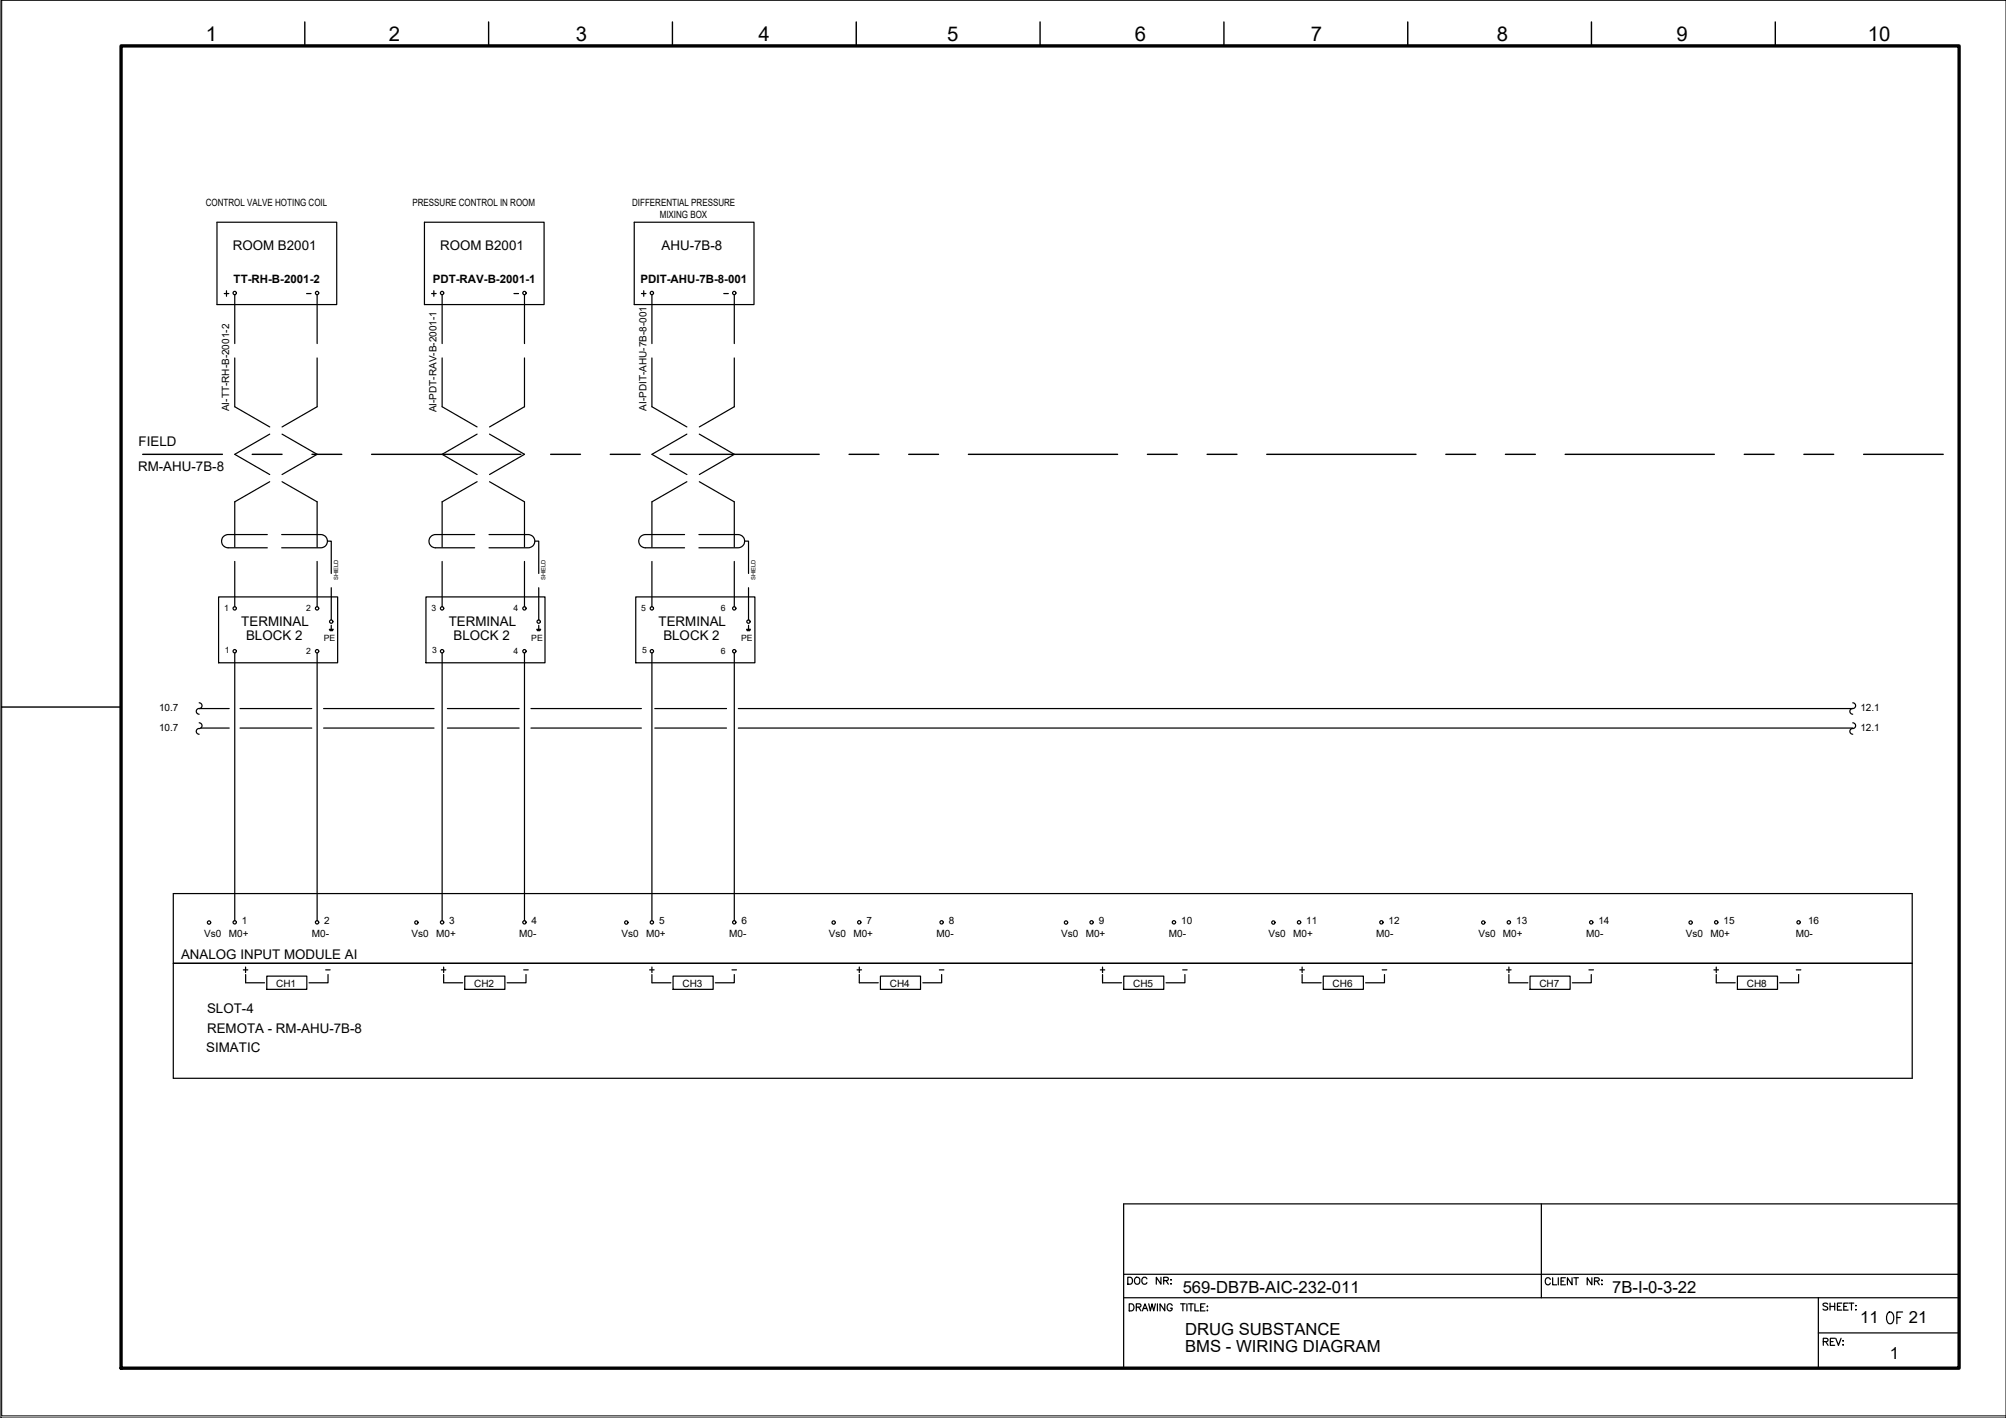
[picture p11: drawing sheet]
<svg xmlns="http://www.w3.org/2000/svg" width="420mm" height="297mm" viewBox="0 0 420 297" stroke-linecap="round" stroke-linejoin="round" font-family="sans-serif">
<!-- layer: G-TTLB-TTLB -->
<path d="M25.4 9.6h384.9v277h-384.9z" fill="none" stroke="#000" stroke-width=".7"/>
<!-- layer: G-TTLB-OTLN -->
<path d="M.4 .1v296.5h419.7" fill="none" stroke="#000" stroke-width=".21"/>
<!-- layer: G-TTLB-INDX -->
<path d="M63.8 4.6v5M102.3 4.6v5M140.8 4.6v5M179.3 4.6v5M217.8 4.6v5M256.3 4.6v5M294.9 4.6v5M333.3 4.6v5M371.8 4.6v5M.4 148.1h25" fill="none" stroke="#000" stroke-width=".3"/>
<!-- layer: LGSP IA4$0$LG_PLOT -->
<path d="M322.8 252.2v19.7M235.4 266.9h174.9M235.4 271.9h174.9M380.9 279.2h29.4M380.9 271.9v14.7M235.4 286.6h174.9" fill="none" stroke="#000" stroke-width=".25"/>
<!-- layer: LG_PLOT -->
<g fill="none" stroke="#000" stroke-width=".25">
<path d="M410.3 252.2h-174.9v34.4M236.5 273.1h.5a.78 .78 0 0 1 .5 .8 .78 .78 0 0 1-.5 .7h-.5zM238 273.8h.8l.1-.5-.9-.2v1.5M238.5 273.8l.5 .8M239.3 274.6l.5-1.5 .6 1.5M239.5 274.1h.7M240.6 273.1l.3 1.5 .4-1.5 .3 1.5 .4-1.5M242.4 273.1v1.5M244 273.1v1.5l-1-1.5v1.5M245.5 273.5a.54 .54 0 0 0-.6-.4 .54 .54 0 0 0-.4 .6 .61 .61 0 0 0 .1 .8 .61 .61 0 0 0 .8-.1l.1-.4h-.3M247.3 273.1h.9M247.8 273.1v1.5"/>
<path d="M248.6 273.1v1.5M248.9 273.1h1M249.4 273.1v1.5M250.3 273.1v1.5h.8M251.5 273.8h.5M252.4 273.1h-.9v1.5h.9M252.8 274.5h.2zM252.9 273.6v.2zM324.7 268a.54 .54 0 0 0-.6-.3 .54 .54 0 0 0-.4 .5v.4a.54 .54 0 0 0 .4 .5 .54 .54 0 0 0 .6-.3M325.2 267.7v1.4h.9M326.4 267.7v1.4M327 268.4h.5"/>
<path d="M327.9 267.7h-.9v1.4h.9M329.3 267.7v1.4l-1-1.4v1.4M329.6 267.7h1M330.1 267.7v1.4M333.4 267.7v1.4l-1-1.4v1.4M334 268.4l.8-.1 .2-.2-.1-.3-.9-.1v1.4M334.5 268.4l.5 .7M335.4 268.2h.2zM335.4 269.1h.2zM382.8 273.2l-.3-.2-.7 .2 .1 .3 .8 .3 .1 .2v.2l-.3 .2-.7-.2M383.3 273v1.4M383.3 273.7h1"/>
<path d="M384.3 273v1.4M384.9 273.7h.5M385.8 273h-.9v1.4h.9M386.2 273.7h.5M387.1 273h-.9v1.4h.9M387.3 273h1M387.8 273v1.4M388.6 273.5h.2zM388.7 274.3v.1zM381.9 281h.8l.2-.2-.1-.3-.9-.2v1.5M382.4 281l.5 .8M383.4 281h.5"/>
<path d="M384.3 280.3h-.9v1.5h.9M384.5 280.3l.6 1.5 .5-1.5M386 281.7h.1zM386 280.8v.2z"/>
</g>
<!-- layer: I_LIMIT_LINE -->
<g fill="none" stroke="#000" stroke-width=".3">
<path d="M29.9 95.2h16.7M52.8 95.2h6.3M65.3 95.2h6.3M77.8 95.2h31.3M115.3 95.2h6.3M127.8 95.2h6.3M140.3 95.2h31.3M177.8 95.2h6.3M190.3 95.2h6.3M202.8 95.2h31.3M240.3 95.2h6.3M252.8 95.2h6.3"/>
<path d="M265.3 95.2h31.3M302.8 95.2h6.3M315.3 95.2h6.3M327.8 95.2h31.3M365.3 95.2h6.3M377.8 95.2h6.3M390.3 95.2h16.7"/>
</g>
<!-- layer: 0 -->
<g fill="none" stroke="#000" stroke-width=".25">
<path d="M41.7 148.4h6.3M42.1 152.5h5.9M50.3 148.4h15M50.3 152.5h15M67.8 148.4h23.1M67.8 152.5h23.1M93.7 148.4h15M93.7 152.5h15M111.2 148.4h23.1M111.2 152.5h23.1M137.1 148.4h15.1M137.1 152.5h15.1"/>
<path d="M154.6 148.4h233.5M154.6 152.5h233.5M400.5 187.2v38.7"/>
</g>
<!-- layer: I_DATA -->
<g fill="none" stroke="#000" stroke-width=".25">
<path d="M45.4 46.6h25.1v17.2h-25.1zM88.9 46.6h25.1v17.2h-25.1zM132.8 46.6h25.1v17.2h-25.1zM47 61.5h.9M47.4 60.9v1.2M90.4 61.5h1M90.9 60.9v1.2M134.3 61.5h1M134.8 60.9v1.2M45.8 125h24.9v13.8h-24.9zM69 131.8h.8M69 132h.7"/>
<path d="M69.1 132.1h.6M69.4 131v.8M89.2 125h25v13.8h-25zM112.4 131.8h.8M112.5 132h.7M112.6 132.1h.5M112.8 131v.8M133.2 125h24.9v13.8h-24.9zM156.4 131.8h.8M156.4 132h.7M156.5 132.1h.5M156.8 131v.8"/>
<path d="M400.5 187.2h-364.2v38.7h364.2M36.3 201.8h364.2M51.5 205.9h3.9M55.9 204.5h8.4v2.7h-8.4zM68.7 204.1v1.8h-4M92.4 203.2h1M92.9 204.1v1.8h4M92.9 202.6v1.1M97.3 204.5h8.4v2.7h-8.4zM110.2 204.1v1.8h-4M136.5 205.9h4M141 204.5h8.4v2.7h-8.4z"/>
<path d="M153.8 204.1v1.8h-4M179.5 203.2h.9M180 204.1v1.8h4M180 202.6v1.1M184.4 204.5h8.4v2.7h-8.4zM197.2 204.1v1.8h-3.9M230.5 203.2h.9M230.9 202.6v1.1M230.9 204.1v1.8h4M235.4 204.5h8.4v2.7h-8.4zM248.2 204.1v1.8h-4M272.7 205.9h4"/>
<path d="M277.2 204.5h8.4v2.7h-8.4zM290 204.1v1.8h-4M316 205.9h4M320.5 204.5h8.4v2.7h-8.4zM333.3 204.1v1.8h-4M359.5 205.9h4M363.9 204.5h8.4v2.7h-8.4zM376.7 204.1v1.8h-4"/>
<circle cx="49.2" cy="61.4" r=".35"/>
<circle cx="92.6" cy="61.4" r=".35"/>
<circle cx="136.5" cy="61.4" r=".35"/>
<circle cx="49.2" cy="136.4" r=".35"/>
<circle cx="49.2" cy="127.4" r=".35"/>
<circle cx="66.4" cy="136.4" r=".35"/>
<circle cx="66.4" cy="127.4" r=".35"/>
<circle cx="69.4" cy="130.2" r=".35"/>
<circle cx="92.6" cy="127.4" r=".35"/>
<circle cx="92.6" cy="136.4" r=".35"/>
<circle cx="109.8" cy="127.4" r=".35"/>
<circle cx="109.8" cy="136.4" r=".35"/>
<circle cx="112.8" cy="130.2" r=".35"/>
<circle cx="136.5" cy="127.4" r=".35"/>
<circle cx="136.5" cy="136.4" r=".35"/>
<circle cx="153.8" cy="136.4" r=".35"/>
<circle cx="153.8" cy="127.4" r=".35"/>
<circle cx="156.8" cy="130.2" r=".35"/>
<circle cx="43.8" cy="193.2" r=".35"/>
<circle cx="49.2" cy="193.2" r=".35"/>
<circle cx="66.4" cy="193.2" r=".35"/>
<circle cx="87.2" cy="193.2" r=".35"/>
<circle cx="92.6" cy="193.2" r=".35"/>
<circle cx="109.8" cy="193.2" r=".35"/>
<circle cx="131.2" cy="193.2" r=".35"/>
<circle cx="136.5" cy="193.2" r=".35"/>
<circle cx="153.8" cy="193.2" r=".35"/>
<circle cx="174.6" cy="193.2" r=".35"/>
<circle cx="180" cy="193.2" r=".35"/>
<circle cx="197.2" cy="193.2" r=".35"/>
<circle cx="223.3" cy="193.2" r=".35"/>
<circle cx="228.6" cy="193.2" r=".35"/>
<circle cx="245.9" cy="193.2" r=".35"/>
<circle cx="266.7" cy="193.2" r=".35"/>
<circle cx="272.1" cy="193.2" r=".35"/>
<circle cx="289.3" cy="193.2" r=".35"/>
<circle cx="310.7" cy="193.2" r=".35"/>
<circle cx="316" cy="193.2" r=".35"/>
<circle cx="333.3" cy="193.2" r=".35"/>
<circle cx="354.1" cy="193.2" r=".35"/>
<circle cx="359.5" cy="193.2" r=".35"/>
<circle cx="376.7" cy="193.2" r=".35"/>
</g>
<!-- layer: I_TABS -->
<g fill="none" stroke="#000" stroke-width=".25">
<path d="M49.2 61.7v10.3M49.2 75v10.2l7.3 4.2M66.4 61.7v10.3M66.4 75v10.2l-7.3 4.2M92.6 61.7v10.3M92.6 75v10.2l7.3 4.2M109.9 61.7v10.3M109.9 75v10.2l-7.4 4.2M136.5 61.7v10.3M136.5 75v10.2l7.4 4.2M153.8 61.7v10.3M153.8 75v10.2l-7.3 4.2"/>
<path d="M56.5 90.9l-7.3 4.3 7.3 4.2M59.1 90.9l7.3 4.3-7.3 4.2M99.9 90.9l-7.3 4.3 7.3 4.2M102.5 90.9l7.4 4.3-7.4 4.2M143.9 90.9l-7.4 4.3 7.4 4.2M146.5 90.9l7.3 4.3-7.3 4.2M49.2 117.6v9.5M56 112h-8.2a1.39 1.39 0 0 0-1.4 1.4 1.39 1.39 0 0 0 1.4 1.4h8.2M56.5 100.9l-7.3 4.2v9.5M59 112h8.2a1.39 1.39 0 0 1 1.4 1.4 1.39 1.39 0 0 1-1.4 1.4h-8.2M59.1 100.9l7.3 4.2v9.5M66.4 117.6v9.5"/>
<path d="M68.6 113.4h.8v6.7M92.6 117.6v9.5M99.4 112h-8.2a1.39 1.39 0 0 0-1.4 1.4 1.39 1.39 0 0 0 1.4 1.4h8.2M99.9 100.9l-7.3 4.2v9.5M102.4 112h8.2a1.39 1.39 0 0 1 1.4 1.4 1.39 1.39 0 0 1-1.4 1.4h-8.2M102.5 100.9l7.4 4.2v9.5M109.9 117.6v9.5M112 113.4h.8v6.7M136.5 117.6v9.5M143.4 112h-8.2a1.39 1.39 0 0 0-1.4 1.4 1.39 1.39 0 0 0 1.4 1.4h8.2M143.9 100.9l-7.4 4.2v9.5M146.4 112h8.2a1.39 1.39 0 0 1 1.4 1.4 1.39 1.39 0 0 1-1.4 1.4h-8.2"/>
<path d="M146.5 100.9l7.3 4.2v9.5M153.8 117.6v9.5M156 113.4h.8v6.7M49.2 136.8v56.1M66.4 136.8v56.1M69.4 123.1v6.8M92.6 136.8v56.1M109.9 136.8v56.1M112.8 123.1v6.8M136.5 136.8v56.1M153.8 136.8v56.1M156.8 123.1v6.8"/>
<path d="M41.7 147.2a.6 .6 0 0 1 .6 .6 .6 .6 0 0 1-.6 .6M41.7 148.4a.6 .6 0 0 0-.6 .6 .6 .6 0 0 0 .6 .6M41.7 151.4a.6 .6 0 0 1 .6 .6 .6 .6 0 0 1-.6 .6M41.7 152.6a.6 .6 0 0 0-.6 .6 .6 .6 0 0 0 .6 .6M388.1 147.2a.6 .6 0 0 1 .6 .6 .6 .6 0 0 1-.6 .6M388.1 148.4a.6 .6 0 0 0-.6 .6 .6 .6 0 0 0 .6 .6M388.1 151.4a.6 .6 0 0 1 .6 .6 .6 .6 0 0 1-.6 .6M388.1 152.6a.6 .6 0 0 0-.6 .6 .6 .6 0 0 0 .6 .6"/>
</g>
<!-- layer: 0 -->
<path d="M.2 .1h420v296.9h-420z" fill="none" stroke="#000" stroke-width=".21"/>
<text font-size="5.7" x="394.4" y="278.7">OF</text>
<text font-size="4.4" x="235.3" y="270.2">DOC NR:</text>
<g font-size="4.3">
<text x="43.1" y="8.6">1</text>
<text x="81.4" y="8.6">2</text>
<text x="120.6" y="8.6">3</text>
<text x="158.9" y="8.6">4</text>
<text x="198.4" y="8.6">5</text>
<text x="237.7" y="8.6">6</text>
<text x="274.6" y="8.6">7</text>
<text x="313.5" y="8.6">8</text>
<text x="351.1" y="8.6">9</text>
<text x="391.2" y="8.6">10</text>
</g>
<g font-size="4">
<text x="50.1" y="205">+</text>
<text x="135.1" y="205">+</text>
<text x="271.3" y="205">+</text>
<text x="314.7" y="205">+</text>
<text x="358.1" y="205">+</text>
</g>
<g font-size="3.5">
<text x="247.7" y="270.8">569-DB7B-AIC-232-011</text>
<text x="337.7" y="270.9">7B-I-0-3-22</text>
<text x="248.2" y="279.7">DRUG SUBSTANCE</text>
<text x="389.6" y="277.2">11</text>
<text x="399.8" y="277.2">21</text>
<text x="248.2" y="283.2">BMS - WIRING DIAGRAM</text>
<text x="395.8" y="284.6">1</text>
</g>
<g font-size="2.8">
<text x="48.7" y="52.4">ROOM B2001</text>
<text x="92.2" y="52.4">ROOM B2001</text>
<text x="138.6" y="52.4">AHU-7B-8</text>
<text x="29" y="93.4">FIELD</text>
<text x="28.9" y="98.6">RM-AHU-7B-8</text>
<text x="50.5" y="131.2">TERMINAL</text>
<text x="94" y="131.2">TERMINAL</text>
<text x="137.9" y="131.2">TERMINAL</text>
<text x="51.5" y="134.1">BLOCK 2</text>
<text x="95" y="134.1">BLOCK 2</text>
<text x="138.9" y="134.1">BLOCK 2</text>
<text x="37.9" y="200.9">ANALOG INPUT MODULE AI</text>
<text x="43.4" y="212.3">SLOT-4</text>
<text x="43.2" y="220.3">SIMATIC</text>
<text x="43.4" y="216.4">REMOTA - RM-AHU-7B-8</text>
</g>
<g font-size="2.6">
<text x="63.5" y="62.8">-</text>
<text x="106.9" y="62.8">-</text>
<text x="150.6" y="62.8">-</text>
<text x="67.4" y="204.3">-</text>
<text x="108.7" y="204.3">-</text>
<text x="152.4" y="204.3">-</text>
<text x="195.8" y="204.3">-</text>
<text x="246.9" y="204.3">-</text>
<text x="288.6" y="204.3">-</text>
<text x="332" y="204.3">-</text>
<text x="375.4" y="204.3">-</text>
</g>
<g font-size="2.4">
<text x="48.9" y="59.3">TT-RH-B-2001-2</text>
<text x="90.6" y="59.3">PDT-RAV-B-2001-1</text>
<text x="134.2" y="59.3">PDIT-AHU-7B-8-001</text>
</g>
<g font-size="2.1">
<text x="43.1" y="43.2">CONTROL VALVE HOTING COIL</text>
<text x="86.4" y="43.2">PRESSURE CONTROL IN ROOM</text>
<text x="132.4" y="43.2">DIFFERENTIAL PRESSURE</text>
<text x="138.2" y="45.7">MIXING BOX</text>
<text x="48" y="86.1" transform="rotate(-90 48 86.1)">AI-TT-RH-B-2001-2</text>
<text x="91.4" y="86.4" transform="rotate(-90 91.4 86.4)">AI-PDT-RAV-B-2001-1</text>
<text x="135.4" y="86" transform="rotate(-90 135.4 86)">AI-PDIT-AHU-7B-8-001</text>
<text x="33.3" y="149">10.7</text>
<text x="389.7" y="149">12.1</text>
<text x="33.3" y="153.1">10.7</text>
<text x="389.7" y="153.1">12.1</text>
<text x="42.8" y="196.3">Vs0</text>
<text x="47.9" y="196.2">M0+</text>
<text x="50.7" y="193.7">1</text>
<text x="65.3" y="196.2">M0-</text>
<text x="67.9" y="193.7">2</text>
<text x="86.2" y="196.3">Vs0</text>
<text x="91.4" y="196.2">M0+</text>
<text x="94.1" y="193.7">3</text>
<text x="108.8" y="196.2">M0-</text>
<text x="111.3" y="193.7">4</text>
<text x="130.2" y="196.3">Vs0</text>
<text x="135.3" y="196.2">M0+</text>
<text x="138.1" y="193.7">5</text>
<text x="152.7" y="196.2">M0-</text>
<text x="155.3" y="193.7">6</text>
<text x="173.6" y="196.3">Vs0</text>
<text x="178.8" y="196.2">M0+</text>
<text x="181.5" y="193.7">7</text>
<text x="196.2" y="196.2">M0-</text>
<text x="198.7" y="193.7">8</text>
<text x="222.2" y="196.3">Vs0</text>
<text x="227.4" y="196.2">M0+</text>
<text x="230.2" y="193.7">9</text>
<text x="244.8" y="196.2">M0-</text>
<text x="247.4" y="193.7">10</text>
<text x="265.7" y="196.3">Vs0</text>
<text x="270.8" y="196.2">M0+</text>
<text x="273.6" y="193.7">11</text>
<text x="288.2" y="196.2">M0-</text>
<text x="290.8" y="193.7">12</text>
<text x="309.6" y="196.3">Vs0</text>
<text x="314.8" y="196.2">M0+</text>
<text x="317.6" y="193.7">13</text>
<text x="332.2" y="196.2">M0-</text>
<text x="334.8" y="193.7">14</text>
<text x="353.1" y="196.3">Vs0</text>
<text x="358.2" y="196.2">M0+</text>
<text x="361" y="193.7">15</text>
<text x="376.1" y="196.2">M0-</text>
<text x="378.7" y="193.7">16</text>
<text x="57.8" y="206.7">CH1</text>
<text x="99.3" y="206.7">CH2</text>
<text x="142.9" y="206.7">CH3</text>
<text x="186.4" y="206.7">CH4</text>
<text x="237.3" y="206.7">CH5</text>
<text x="279.1" y="206.7">CH6</text>
<text x="322.4" y="206.7">CH7</text>
<text x="365.9" y="206.7">CH8</text>
</g>
<g font-size="1.8">
<text x="46.9" y="128">1</text>
<text x="64.1" y="128">2</text>
<text x="90.4" y="128">3</text>
<text x="107.5" y="128">4</text>
<text x="134.3" y="128">5</text>
<text x="151" y="128">6</text>
<text x="47.1" y="136.9">1</text>
<text x="64.1" y="136.9">2</text>
<text x="67.8" y="134.2">PE</text>
<text x="90.6" y="136.9">3</text>
<text x="107.5" y="136.9">4</text>
<text x="111.3" y="134.2">PE</text>
<text x="134.5" y="136.9">5</text>
<text x="151" y="136.9">6</text>
<text x="155.2" y="134.2">PE</text>
</g>
<g font-size="1.2">
<text x="70.8" y="121.6" transform="rotate(-90 70.8 121.6)">SHIELD</text>
<text x="114.3" y="121.6" transform="rotate(-90 114.3 121.6)">SHIELD</text>
<text x="158.2" y="121.6" transform="rotate(-90 158.2 121.6)">SHIELD</text>
</g>
</svg>
